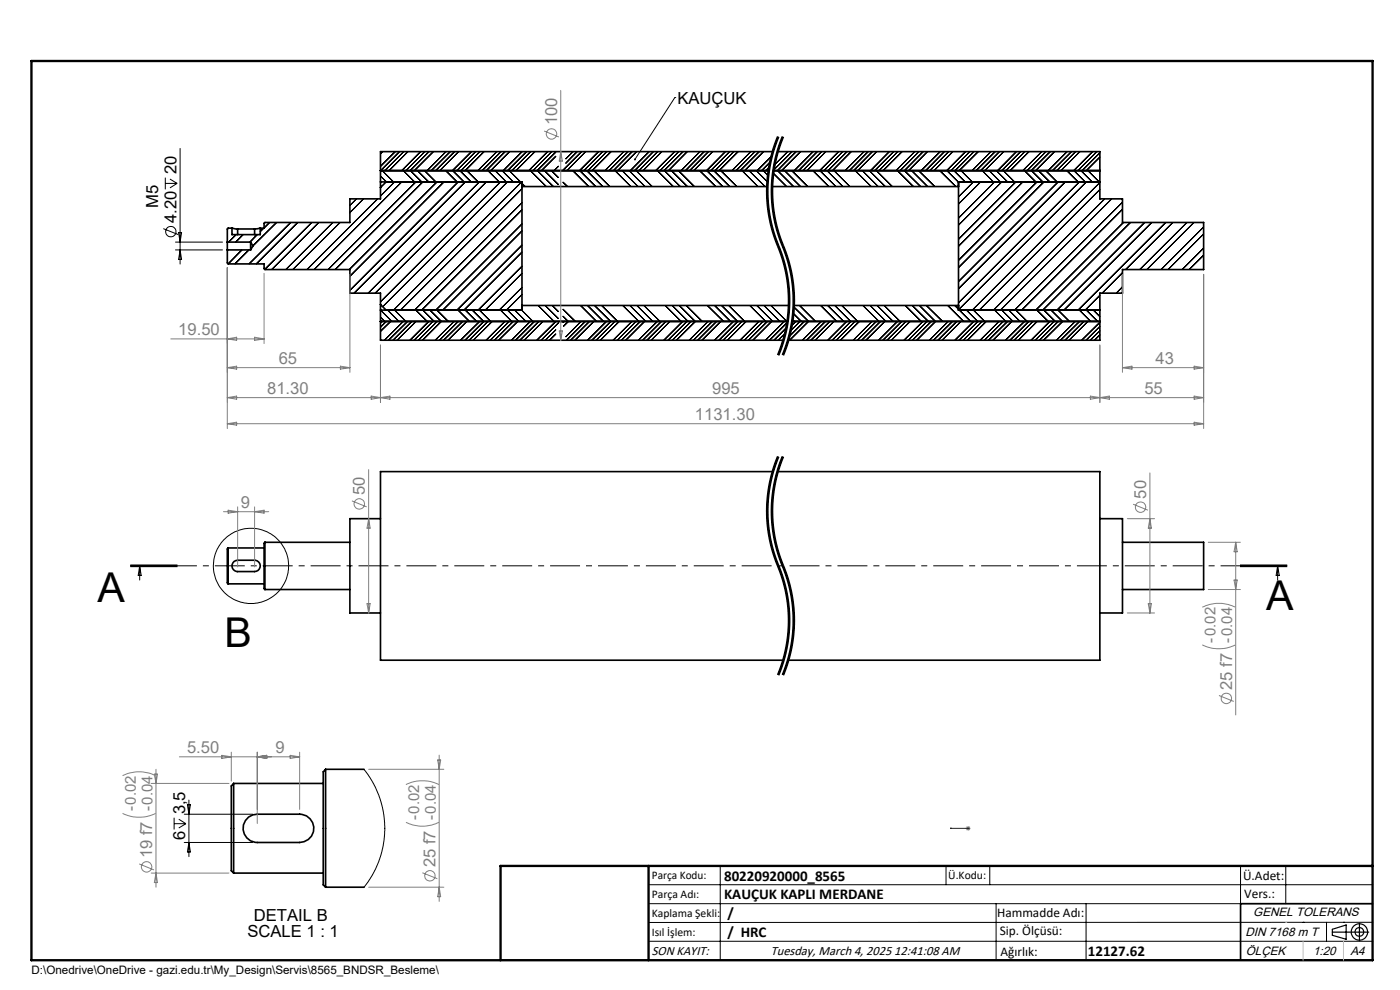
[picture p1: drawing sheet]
<svg xmlns="http://www.w3.org/2000/svg" width="297mm" height="210mm" viewBox="0 0 297 210" stroke-linecap="round" stroke-linejoin="round" font-family="sans-serif">
<g fill="none" stroke="#000" stroke-width=".35">
<path d="M80.7 38.6v1.2M80.7 36.2h82.4M80.7 38.6h30v27.2h-30M80.7 39.8v2.4h-6.5v5h-18l-.2 .2v1h-.8M81.9 38.6l-1.2 1.2M110.7 39.6h52.1M163.8 39.6h39.5M163.9 32.2h-83.2v6.4M164.1 36.2h69.2M165 32.2h68.3v10h4.8v5h17.2v10h-17.2v5h-4.8v10h-66.1M233.3 38.6h-30v27.2h30M48.2 51.4v1.6"/>
<path d="M48.2 53v2.8l.2 .2h7.6v1l.2 .2h18v5h6.5v2.4M48.2 53h5M48.2 51.4h5M49.2 48.4l1.2 .2M49.2 48.4v1.4h6v-1.4M49.2 48.4h-.8l-.2 .2v2.8M50.4 48.6h3.6M50.4 48.6v1.2M53.2 51.4v1.6M53.2 51.4l.5 .8-.5 .8M54 48.6v1.2M55.2 48.4l-1.2 .2"/>
<path d="M80.7 64.6v1.2M80.7 65.8v6.4h85.5M80.7 68.2h86.4M80.7 64.6l1.2 1.2M110.7 64.8h56.7M168.1 68.2h65.2M168.4 64.8h34.9M48.4 116.2v7.7M48.4 116.2l-.2 .2v7.2l.2 .3M48.4 116.2h7.6M49.7 119.1l.7-.3h3.6a1.2 1.2 0 0 1 1.2 1.2 1.2 1.2 0 0 1-1.2 1.2h-3.6a1.2 1.2 0 0 1-1.1-.8 1.2 1.2 0 0 1 .4-1.3zM56.2 115l-.2 .2v9.6l.2 .3"/>
<path d="M56.2 115v10.1M56.2 115h18M80.7 110h-6.5v20h6.5M163.9 100h-83.2v40h85.5M165 100h68.3v40h-66.1M233.3 110h4.8v20h-4.8M238.1 115h17.2v10.1h-17.2M48.4 123.9h7.6M56.2 125.1h18M49.6 166.2v19M49.6 166.2l-.5 .5v18l.5 .5M49.6 166.2h19"/>
<path d="M52.7 173.3l.9-.4 1-.2h9a3 3 0 0 1 3 3 3 3 0 0 1-3 3h-9a3 3 0 0 1-2.9-2 3 3 0 0 1 1-3.4zM69.1 163.2v25M69.1 163.2l-.5 .5v24l.5 .5M69.1 163.2h8.1M49.6 185.2h19M69.1 188.2h8.1M291.2 191.7h-28v12"/>
</g>
<g fill="none" stroke="#000" stroke-width=".21">
<path d="M35.1 37.7v2.5M35.1 38.9h2.5M36.1 38l1.5 .9M37.6 38.9l-1.5 1M38.2 31.5v24.5M80.7 37.4l1.3 1.2M81.1 36.2l2.4 2.4M81.1 32.2l-.4 .4M83.7 38.6l-3 3M83.9 32.2l-3.2 3.1M84.7 32.2l-3.9 4M85.2 38.6l-18.6 18.6"/>
<path d="M85.5 36.2l2.4 2.4M85.7 32.2l-4.1 4M86.5 32.2l-4 4M87.1 36.2l2.4 2.4M88.2 38.6l-18.6 18.6M88.5 36.2l2.4 2.4M89.2 32.2l-4 4M89.7 38.6l-18.6 18.6M90.1 36.2l2.4 2.4M90.1 32.2l-4 4M91 32.2l-4 4M91.9 32.2l-4 4"/>
<path d="M92.7 38.6l-18.6 18.6M94.2 38.6l-20 20M94.5 36.2l2.4 2.4M94.6 32.2l-4 4M95.5 32.2l-4 4M96 36.2l2.4 2.4M96.4 32.2l-4 4M97.2 38.6l-23 23M97.3 32.2l-4 4M97.5 36.2l2.4 2.4M98.7 38.6l-23.6 23.6M99 36.2l2.4 2.4"/>
<path d="M100 32.2l-4 4M100.9 32.2l-4 4M101.7 38.6l-23.6 23.6M101.8 32.2l-4 4M102.7 32.2l-4 4M103.2 38.6l-23.6 23.6M103.5 36.2l2.4 2.4M105 36.2l2.4 2.4M105.4 32.2l-4 4M106.2 38.6l-25.5 25.4M106.3 32.2l-4 4M106.5 36.2l2.4 2.4"/>
<path d="M107.2 32.2l-4 4M107.7 38.6l-26.5 26.4M108 36.2l2.4 2.4M108.1 32.2l-4 4M110.7 38.6l-27.2 27.2M110.7 38.9l.7 .7M110.8 32.2l-4 4M111.7 32.2l-4 4M112.5 36.2l3.4 3.4M112.6 32.2l-4 4M113.5 32.2l-4 4M115.5 36.2l3 2.9"/>
<path d="M116.2 32.2l-4 4M117 36.2l1.5 1.5M117.1 32.2l-4 4M117.9 32.3l-3.9 3.9 3.4 3.4M117.9 33.2l-3 3M118.5 36.2h.1M118.5 35.3l-1 .9M119.5 38.7l.9 .9M121.5 36.2l3.4 3.4M121.6 32.2l-1.5 1.5M122.4 32.2l-2.3 2.4M123 36.2l3.4 3.4"/>
<path d="M123.4 32.2l-3.9 3.9M124.2 32.2l-3.9 4M124.5 36.2l3.4 3.4M126 36.2l3.4 3.4M127 32.2l-4.1 4M127.8 32.2l-3.9 4M128.7 32.2l-4 4M129.6 32.2l-4 4M130.5 36.2l3.3 3.4M132 36.2l3.4 3.4M132.3 32.2l-4 4M133.2 32.2l-4 4"/>
<path d="M133.5 36.2l3.3 3.4M134.1 32.2l-4 4M134.9 36.2l3.5 3.4M135 32.2l-4 4M137.7 32.2l-4 4M138.6 32.2l-4 4M139.5 36.2l3.3 3.4M139.5 32.2l-4 4M140.4 32.2l-4 4M142.5 36.2l3.3 3.4M143.1 32.2l-4 4M143.2 20.7h.1"/>
<path d="M143.2 20.7l-8.5 13.1M143.9 36.2l3.4 3.4M144 32.2l-4 4M144.9 32.2l-4 4 3.4 3.4M145.8 32.2l-4 4M148.4 36.2l3.4 3.4M148.5 32.2l-4 4M149.4 32.2l-4 4M149.9 36.2l3.4 3.4M150.3 32.2l-4 4M151.2 32.2l-4 4M151.4 36.2l3.4 3.4"/>
<path d="M152.9 36.2l3.4 3.4M153.9 32.2l-4 4M154.8 32.2l-4 4M155.7 32.2l-4 4M156.6 32.2l-4 4M157.4 36.2l3.4 3.4M158.9 36.2l3.4 3.4M159.3 32.2l-4 4M160.2 32.2l-4 4M160.4 36.2l2.4 2.4M161.1 32.2l-4 4M161.9 36.2l1 1"/>
<path d="M162 32.2l-4 4M163.2 35.4l-.7 .8M163.4 34.4l-1.8 1.8M163.7 33.2l-3 3M164 36.7l2.9 2.9M164.9 28.9a30.3 30.3 0 0 0-1.6 18M165.1 29a30.6 30.6 0 0 0 .6 24.6 30.1 30.1 0 0 1-.6 21.7M165.3 29.1a29.9 29.9 0 0 0-1.8 17M165.9 28.9a30.3 30.3 0 0 0-1.6 18M166.1 29a30.6 30.6 0 0 0 .6 24.6 30.1 30.1 0 0 1-.6 21.7M166.3 29.1a29.9 29.9 0 0 0-1.8 17M166.4 36.2l3.4 3.4"/>
<path d="M167.1 32.2l-2.8 2.8M168 36.2l3.3 3.4M168 32.2l-3.9 3.9M168.9 32.2l-3.9 4 3.3 3.4M169.8 32.2l-4 4M172.4 36.2l3.4 3.4M172.5 32.2l-4 4M173.4 32.2l-4 4M174.3 32.2l-4 4M175.2 32.2l-4 4M175.4 36.2l3.4 3.4M176.9 36.2l3.4 3.4"/>
<path d="M177.9 32.2l-4 4 3.4 3.4M178.8 32.2l-4 4M179.7 32.2l-4 4M180.6 32.2l-4 4M181.4 36.2l3.4 3.4M182.9 36.2l3.4 3.4M183.3 32.2l-4 4M184.2 32.2l-4 4M184.4 36.2l3.4 3.4M185.1 32.2l-4 4M185.9 36.2l3.4 3.4M186 32.2l-4 4"/>
<path d="M188.7 32.2l-4 4M189.6 32.2l-4 4M190.4 36.2l3.4 3.4M190.5 32.2l-4 4M191.4 32.2l-4 4M193.4 36.2l3.4 3.4M194.1 32.2l-4 4M194.9 36.2l3.4 3.4M194.9 32.2l-3.9 4M195.9 32.2l-4 4 3.4 3.4M196.7 32.2l-3.9 4M199.4 36.2l3.4 3.4"/>
<path d="M199.5 32.2l-4.1 4M200.3 32.2l-3.9 4M201.3 32.2l-4.1 4M202.1 32.2l-3.9 4M202.4 36.2l2.4 2.4M203.5 38.6l-.2 .2M203.9 36.2l2.4 2.4M204.8 32.2l-3.9 4 2.4 2.5M205.7 32.2l-3.9 4M206.5 38.6l-3.2 3.2M206.6 32.2l-4 4M207.5 32.2l-4 4"/>
<path d="M208 38.6l-4.7 4.7M208.4 36.2l2.3 2.4M209.8 36.2l2.4 2.4M210.2 32.2l-4 4M211 38.6l-7.7 7.7M211.1 32.2l-4 4M211.3 36.2l2.4 2.4M212 32.2l-4 4M212.5 38.6l-9.2 9.2M212.8 36.2l2.4 2.4M212.9 32.2l-4 4M215.5 38.6l-12.2 12.2"/>
<path d="M215.6 32.2l-4 4M216.5 32.2l-4 4M217 38.6l-13.7 13.6M217.3 36.2l2.4 2.4M217.4 32.2l-4 4M218.3 32.2l-4 4M218.8 36.2l2.4 2.4M220 38.6l-16.7 16.6M220.3 36.2l2.4 2.4M221 32.2l-4 4M221.5 38.6l-18.2 18.2M221.8 36.2l2.4 2.4"/>
<path d="M221.9 32.2l-4 4M222.8 32.2l-4 4M223.7 32.2l-4 4M224.5 38.6l-21.2 21.1M226 38.6l-22.7 22.6M226.3 36.2l2.4 2.4M226.4 32.2l-4 4M227.3 32.2l-4 4M227.8 36.2l2.4 2.4M228.2 32.2l-4 4M229 38.6l-25.7 25.6M229.1 32.2l-4 4"/>
<path d="M229.3 36.2l2.4 2.4M230.5 38.6l-27.2 27.1M230.8 36.2l2.4 2.4M231.8 32.2l-4 4M232.7 32.2l-4 4M233.3 38.7l-27 27.1M233.3 36l-.1 .2M233.3 33.3l-2.8 2.9M233.3 32.4l-3.7 3.8M34.6 48.5l3.2 1.3M37.2 51.4h10M37.2 53h10"/>
<path d="M37.9 49.3h.6l-.3 2.1zM38.2 53l.3 2h-.6zM48.3 53l-.1 .2M48.5 48.4l-.3 .2M50.1 49.8l-1.6 1.6M51.3 53l-2.9 3M51.6 49.8l-1.6 1.6M52.8 53l-3 3M54.6 49.8l-1.6 1.6M56 48.4l-.8 .7M57.2 47.2l-1.2 1.2M58.7 47.2l-5 5"/>
<path d="M61.7 47.2l-8.9 8.8M63.1 47.2l-8.7 8.8M66.1 47.2l-9.9 9.9M67.6 47.2l-10 10M70.6 47.2l-10 10M72.1 47.2l-10 10M75.6 42.2l-1.4 1.4M77.1 42.2l-2.9 2.9M80.1 42.2l-15 15M110.7 43l-22.8 22.8M110.7 56.5l-9.3 9.3M110.7 47.5l-18.2 18.3"/>
<path d="M110.7 52l-13.8 13.8M110.7 40l-25.8 25.8M110.7 44.5l-21.2 21.3M110.7 49l-16.8 16.8M110.7 53.5l-12.3 12.3M110.7 58l-7.8 7.8M163.3 46.9a58.5 58.5 0 0 0 2.7 8.3M163.5 46.1l.9 3.8M164.3 46.9a58.5 58.5 0 0 0 2.7 8.3 29.9 29.9 0 0 1 1.1 6.2M164.4 49.9l.6 1.5M164.5 46.1l.9 3.8M165 51.4l.1 .3"/>
<path d="M165.1 51.7l.2 .4zM165.3 52.1a30.3 30.3 0 0 1 1.6 18M165.4 49.9l.6 1.5M166 51.4l.8 2.2M166 55.2a29.9 29.9 0 0 1 1.1 6.2M166.8 53.6a30.3 30.3 0 0 1 1.1 16.5M233.3 40.2l-25.5 25.6M234.4 42.2l-23.7 23.6M235.8 42.2l-23.6 23.6M238.1 42.9l-22.9 22.9M238.1 44.4l-21.4 21.4M238.1 57.8l-4.3 4.4"/>
<path d="M238.3 47.2l-18.6 18.6M239.8 47.2l-18.6 18.6M242.8 47.2l-18.6 18.6M244.3 47.2l-18.6 18.6M247.3 47.2l-18.6 18.6M248.8 47.2l-10 10M251.8 47.2l-10 10M253.3 47.2l-10 10M255.3 48.1l-9 9.1M255.3 52.6l-4.5 4.6M255.3 57.1v.1M255.3 49.6l-7.5 7.6"/>
<path d="M255.3 54.1l-3 3.1M80.7 67.3l.9 .9M80.8 65.8l2.3 2.4M81.1 68.2l-.4 .3M82 68.2l-1.3 1.2M82.2 65.8l2.4 2.4M82.9 68.2l-2.2 2.1M83.7 65.8l2.4 2.4M85.5 68.2l-3.9 4M86.5 68.2l-4.1 4M87.3 68.2l-3.9 4M88.2 65.8l2.4 2.4"/>
<path d="M88.3 68.2l-4.1 4M89.7 65.8l2.4 2.4M90.9 68.2l-3.9 4M91.2 65.8l2.4 2.4-4 4M91.8 68.2l-4 4M92.7 65.8l2.4 2.4M92.7 68.2l-3.9 4M96.3 68.2l-4 4M97.2 65.8l2.4 2.4M97.2 68.2l-4 4M98.1 68.2l-4 4M98.7 65.8l2.4 2.4"/>
<path d="M99 68.2l-4 4M100.2 65.8l2.4 2.4M101.7 65.8l2.4 2.4M101.7 68.2l-4 4M102.6 68.2l-4 4M103.5 68.2l-4 4M104.4 68.2l-4 4M106.2 65.8l2.4 2.4M107.1 68.2l-4 4M107.7 65.8l2.4 2.4M108 68.2l-4 4M108.9 68.2l-4 4"/>
<path d="M109.2 65.8l2.4 2.4M109.8 68.2l-4 4M110.7 65.8l2.4 2.4M110.7 61l-4.8 4.8M110.7 65.5l-.3 .3M110.7 62.5l-3.3 3.3M112.5 68.2l-4 4M113.4 68.2l-4 4M114.2 64.8l3.3 3.4M114.3 68.2l-4 4M115.2 68.2l-4 4M115.6 64.8l2.9 2.8"/>
<path d="M117.2 64.8l1.3 1.3M117.9 68.2l-4 4M117.9 70.9l-1.3 1.3M117.9 70l-2.2 2.2M118.5 68.5l-3.7 3.7M119.5 67.1l1 1.1M119.5 65.6l2.6 2.6M119.7 68.2l-.2 .2M120.6 68.2l-1 1M123.2 64.8l3.3 3.4M123.3 68.2l-3.2 3.2M124.2 68.2l-4 4"/>
<path d="M124.6 64.8l3.4 3.4M125.1 68.2l-4 4M126 68.2l-4 4M126.1 64.8l3.4 3.4-3.9 4M127.6 64.8l3.4 3.4M128.7 68.2l-4 4M130.5 68.2l-4 4M131.4 68.2l-4 4M132.1 64.8l3.4 3.4M133.6 64.8l3.4 3.4M134.1 68.2l-4 4M134.9 68.2l-3.9 4"/>
<path d="M135.1 64.8l3.4 3.4M135.9 68.2l-4.1 4M136.6 64.8l3.4 3.4M136.7 68.2l-3.9 4M139.5 68.2l-4.1 4M140.3 68.2l-4 4M141.1 64.8l3.4 3.4M141.3 68.2l-4.1 4M142.1 68.2l-4 4M142.6 64.8l3.4 3.4M144.1 64.8l3.4 3.4M144.8 68.2l-4 4"/>
<path d="M145.6 64.8l3.4 3.4M145.7 68.2l-4 4M146.6 68.2l-4 4M147.5 68.2l-4 4M150.1 64.8l3.4 3.4M150.2 68.2l-4 4M151.1 68.2l-4 4M151.6 64.8l3.4 3.4M152 68.2l-4 4M152.9 68.2l-4 4M153.1 64.8l3.4 3.4M154.6 64.8l3.4 3.4"/>
<path d="M155.6 68.2l-4 4M156.5 68.2l-4 4M157.4 68.2l-4 4M158.3 68.2l-4 4M159.1 64.8l3.4 3.4M160.5 64.8l3.5 3.4M161 68.2l-4 4M161.9 68.2l-4 4M162.1 64.8l3.4 3.4M162.8 68.2l-4 4M163.5 64.8l3.4 3.4M163.7 68.2l-4 4"/>
<path d="M165.5 73.8l-.6 1.5M166 72.3l-.5 1.5M166.4 68.2l-4 4M166.5 73.8l-.6 1.5M166.6 70.7l-1.5 1.5M166.7 69.2l-.7 3.1M166.8 73.9l-.5 1.5M166.8 69.5l-2.6 2.7M166.9 70.1l-.8 3.1-.8 2.2M167 68.4l-3.7 3.8M167.1 61.4a29.9 29.9 0 0 1-.4 7.8M167.7 69.2l-1.2 4.6"/>
<path d="M167.9 70.1l-1.1 3.8M168.1 67.8l.4 .4M168.1 61.4a29.9 29.9 0 0 1-.4 7.8M168.3 66.5l1.7 1.7M168.3 65l3.2 3.2-4 4M168.8 68.2l-.9 .9M169.6 64.8l3.4 3.4M169.7 68.2l-2 2M170.6 68.2l-3.2 3.2M174.1 64.8l3.4 3.4M174.2 68.2l-4 4M175.1 68.2l-4 4"/>
<path d="M175.6 64.8l3.4 3.4M176 68.2l-4 4M176.9 68.2l-4 4M177.1 64.8l3.4 3.4M178.6 64.8l3.4 3.4M179.6 68.2l-4 4M180.5 68.2l-4 4M181.4 68.2l-4 4M182.3 68.2l-4 4M183.1 64.8l3.4 3.4M184.6 64.8l3.4 3.4M185 68.2l-4 4"/>
<path d="M185.9 68.2l-4 4M186.1 64.8l3.4 3.4M186.8 68.2l-4 4M187.6 64.8l3.4 3.4M187.7 68.2l-4 4M190.4 68.2l-4 4M191.3 68.2l-4 4M192.1 64.8l3.3 3.4M192.2 68.2l-4 4M193.1 68.2l-4 4M193.5 64.8l3.5 3.4M195.1 64.8l3.3 3.4-3.9 4"/>
<path d="M195.8 68.2l-4 4M196.5 64.8l3.5 3.4M196.7 68.2l-4 4M197.6 68.2l-4 4M201 64.8l3.4 3.4M201.2 68.2l-4 4M202.1 68.2l-4.1 4M202.5 64.8l.8 .8M203 68.2l-4 4M203.5 65.8l2.4 2.4M203.9 68.2l-4.1 4M205 65.8l2.4 2.4"/>
<path d="M206.5 65.8l2.4 2.4M206.6 68.2l-4 4M207.5 68.2l-4.1 4M208.4 68.2l-4 4M209.2 68.2l-4 4M211 65.8l2.4 2.4M211.9 68.2l-4 4M212.5 65.8l2.4 2.4M212.8 68.2l-4 4M213.7 68.2l-4 4M214 65.8l2.4 2.4M214.6 68.2l-4 4"/>
<path d="M215.5 65.8l2.4 2.4M217.3 68.2l-4 4M218.2 68.2l-4 4M219.1 68.2l-4 4M220 65.8l2.4 2.4M220 68.2l-4 4M221.5 65.8l2.4 2.4M222.7 68.2l-4 4M223 65.8l2.4 2.4-4 4M223.6 68.2l-4 4M224.5 65.8l2.4 2.4M224.5 68.2l-4 4"/>
<path d="M228.1 68.2l-4 4M229 65.8l2.4 2.4M229 68.2l-4 4M229.9 68.2l-4 4M230.5 65.8l2.4 2.4M230.8 68.2l-4 4M232 65.8l1.3 1.4M233.3 65.6l-.1 .2M233.3 62.6l-3.1 3.2M233.3 68.4l-3.8 3.8M233.3 69.2l-2.9 3M233.3 70.2l-2 2"/>
<path d="M233.3 71l-1.1 1.2M238.1 60.8l-1.3 1.4M164.9 96.8a30.3 30.3 0 0 0-2.1 8.4M165.1 96.8a30.6 30.6 0 0 0 .6 24.7 30.1 30.1 0 0 1-.6 21.7M165.3 96.9l-.9 2.2-.8 3.1M165.9 96.8a30.3 30.3 0 0 0-2.1 8.4M166.1 96.8a30.6 30.6 0 0 0 .6 24.7 30.1 30.1 0 0 1-.6 21.7M166.3 96.9l-.9 2.2-.8 3.1M27.6 119.8h10M162.6 108.4l.2 4M162.6 107.6v.8M162.6 106.8v.8"/>
<path d="M162.7 106l-.1 .8M162.8 105.3l-.1 .7M162.8 112.4a37.7 37.7 0 0 0 2.9 9.9l.3 .8M162.9 108.4a29.9 29.9 0 0 0 2.2 11.2M163.6 108.4l.2 4M163.6 107.6v.8M163.6 102.2a29.9 29.9 0 0 0-.7 6.2M163.6 106.8v.8M163.7 106l-.1 .8M163.8 105.3l-.1 .7M163.8 112.4a37.7 37.7 0 0 0 2.9 9.9l.9 3.1M163.9 108.4a31.6 31.6 0 0 0 2.9 13"/>
<path d="M164.6 102.2a29.9 29.9 0 0 0-.7 6.2M165.1 119.6l.2 .4zM165.3 120a30.3 30.3 0 0 1 2 7.6M263.1 119.8h10M27.6 120.2h10zM27.6 120h10M29.6 120l.4 2.1h-.7zM29.6 120v3M166 123.1l.6 2.3M166.6 125.3a29.9 29.9 0 0 1 .6 6.3M166.6 137.9l-.6 2.3M166.8 121.4a30.3 30.3 0 0 1 1.5 6.2"/>
<path d="M167.2 131.6a29.9 29.9 0 0 1-.6 6.3M167.3 135.6l-.8 3.9-1.2 3.8M167.3 127.6l.3 3.2M167.6 125.3a29.9 29.9 0 0 1 .6 6.3M167.6 137.9l-.6 2.3-1.1 2.9M167.6 132.4l-.3 3.2M167.6 130.8v.8M167.6 131.6v.8M168.2 131.6a29.9 29.9 0 0 1-.6 6.3M168.3 135.6a30.3 30.3 0 0 1-1.5 6.2M168.3 127.6l.3 3.2M168.6 132.4l-.3 3.2"/>
<path d="M168.6 130.8v.8M168.6 131.6v.8M263.1 120h10M263.1 120.2h10M271 120v3M271 120l.4 2.1h-.7zM166 140.2l-1.1 2.9M166.8 141.8l-.5 1.5M36.9 173.5v2.5M36.9 174.7h2.5M37.9 173.8l1.5 .9M39.1 172.7h14.5"/>
<path d="M39.1 178.7h14.5M39.4 174.7l-1.5 .9M39.8 170.7h.6l-.3 2zM40.1 169.7v12M40.1 178.7l.3 2h-.6zM77.2 163.2l1.9 2.7 1.3 3 1 3.4 .2 2.9-.1 3.2-.9 3.7-1.5 3.3-1.9 2.8M137.6 187.7h153.6M137.6 191.7h153.6M137.6 199.7h153.6M152.8 183.7v20M200.7 183.7v4M210 183.7v4"/>
<path d="M211.3 191.7v12M230.4 191.7v12M263.2 183.7v20M272.8 183.7v8M276.4 195.6h.1M281.4 195.6v4.1M285 195.6h.1M291.2 195.6l-153.6 .1"/>
<circle cx="36.2" cy="49.1" r="1.1"/>
<circle cx="53.2" cy="120" r="8"/>
</g>
<g fill="none" stroke="#808080" stroke-width=".21">
<path d="M119 19.2v53M115.4 27.8l3.2 1.3M119 32.2l.3 2h-.7zM48.2 56.8v34.1M56 58v14.9M74.2 58.2v20.8M238.1 58.2v20.8M255.3 58.2v32.7M36.2 71.9h19.8M48.2 71.9l2-.4v.7zM48.2 78l2-.3v.6zM48.2 78h26"/>
<path d="M54 71.5l2 .4-2 .3zM72.2 77.7l2 .3-2 .3zM80.7 73.2v12.2M118.6 70.2h.7l-.3 2zM233.3 73.2v12.2M238.1 78h17.2M238.1 78l2-.3v.6zM253.3 77.7l2 .3-2 .3zM48.2 84.3h207.1M48.2 84.3l2-.3v.7zM48.2 89.9l2-.3v.6zM48.2 89.9h207.1"/>
<path d="M78.2 99.6v30.4M78.7 84l2 .3-2 .4zM80.7 84.3l2-.3v.7zM231.3 84l2 .3-2 .4zM233.3 84.3l2-.3v.7zM253.3 84l2 .3-2 .4zM253.3 89.6l2 .3-2 .3zM47.4 108.5h9.6M48.4 108.2l2 .3-2 .4zM50.4 107.5v12.8M54 107.5v12.8M54 108.5l2-.3v.7z"/>
<path d="M74.6 106.2l3.2 1.3M78.2 110l.3 2h-.6zM239.1 110h5.8M240.4 107l3.1 1.2M243.9 110l.4 2h-.7zM243.9 100.3v29.7M256.3 115h6.8M262.1 115v36.7M262.1 115l.4 2h-.7zM77.9 128h.6l-.3 2zM239.1 130h5.8M243.6 128h.7l-.4 2z"/>
<path d="M255.1 136.8a8 8 0 0 0 7 0M255.1 128.8a8 8 0 0 1 7 0M256.3 125.1h6.8M261.8 123h.7l-.4 2.1zM49.1 159.6v6.1M54.6 159.6v15.1M63.6 159.6v12.1M258.6 147.5l3.1 1.3M26 172.5a8 8 0 0 0 7 0M26 164.5a8 8 0 0 1 7 0M32.1 166.2h16.5M32.7 164.2h.7l-.3 2z"/>
<path d="M33.1 163.2v25M38.1 160.5h25.5M47.1 160.2l2 .3-2 .4zM54.6 160.5l2-.3v.7zM61.6 160.2l2 .3-2 .4zM78.2 163.2h16M86.1 174.4a8 8 0 0 0 7 0M86.1 166.4a8 8 0 0 1 7 0M92.9 161.2h.6l-.3 2zM93.2 160.2v31M204.9 175.7h1M205 175.4l.7 .7"/>
<path d="M205.4 175.2v1M205.7 175.4l-.7 .7M29.5 183.3l3.2 1.2M32.1 185.2h16.5M33.1 185.2l.3 2h-.7zM78.2 188.2h16M89.6 185.1l3.2 1.3M93.2 188.2l.3 2h-.6z"/>
<circle cx="117" cy="28.4" r="1.11"/>
<circle cx="76.2" cy="106.9" r="1.1"/>
<circle cx="242" cy="107.6" r="1.11"/>
<circle cx="260.2" cy="148.1" r="1.11"/>
<circle cx="31.1" cy="183.9" r="1.11"/>
<circle cx="91.2" cy="185.8" r="1.11"/>
</g>
<path d="M165.1 29a30.1 30.1 0 0 0 0 23.2M166.1 29a30.1 30.1 0 0 0 0 23.2M165.1 52.2a30.1 30.1 0 0 1 0 23.1M166.1 52.2a30.1 30.1 0 0 1 0 23.1M165.1 96.8a30.1 30.1 0 0 0 0 23.2M166.1 96.8a30.1 30.1 0 0 0 0 23.2M165.1 120a30.1 30.1 0 0 1 0 23.2M166.1 120a30.1 30.1 0 0 1 0 23.2" fill="none" stroke="#000" stroke-width=".21" stroke-dasharray="6.3 1.3 1.3 1.3" stroke-dashoffset="1.4" stroke-linecap="butt"/>
<g fill="none" stroke="#000" stroke-width=".25">
<path d="M282.6 197.7h7.8M282.6 197.1l3-.9v3l-3-.8zM288.4 195.8v3.8M106.2 203.7h185"/>
<circle cx="288.4" cy="197.7" r="1.74"/>
<circle cx="288.4" cy="197.7" r=".93"/>
</g>
<path d="M201.5 175.7h.4h-.4M201.5 175.7h3.9M205.3 175.7h.2zM205.4 175.7h.1" fill="none" stroke="#00f" stroke-width=".21"/>
<path d="M273.1 120h-245.5" fill="none" stroke="#000" stroke-width=".21" stroke-dasharray="6.3 1.3 1.3 1.3" stroke-dashoffset="2.4" stroke-linecap="butt"/>
<path d="M6.7 12.9h284.5v190.8h-284.5zM137.6 183.7v20M291.2 183.7h-185v20" fill="none" stroke="#000" stroke-width=".5"/>
<path d="M276.4 199.7v4M285 199.7v4" fill="none" stroke="#c0c0c0" stroke-width=".21"/>
<path d="M272.8 195.6h.1" fill="none" stroke="#c0c0c0" stroke-width=".25"/>
<path d="M134.5 33.7l.1-.1a.22 .22 0 0 1 .3 .1 .22 .22 0 0 1 0 .3 .22 .22 0 0 1-.3 0l.1-.2-.1 .2z" fill="#000"/>
<g fill="#00f">
<path d="M297.1 123.5v.4zM297.1 119.9v.2z"/>
<path d="M297.1 179.2v.4zM297.1 175.6v.2zM201.5 175.7h.4zM205.3 175.7h.2z"/>
<path d="M297.1 52.1v.2zM297.1 44.5v.4zM297.1 52.1v.2zM297.1 44.5v.4zM297.1 52.1v.2zM297.1 44.5v.4zM-.1 52.1v.2zM-.1 44.5v.4z"/>
</g>
<g font-size="8.7">
<text x="20.7" y="127.7">A</text>
<text x="268.6" y="129.3">A</text>
<text x="47.6" y="137.3">B</text>
</g>
<g font-size="3.5">
<text x="143.7" y="22">KAUÇUK</text>
<text x="37.4" y="37" transform="rotate(-90 37.4 37)">20</text>
<text x="33.5" y="44.1" transform="rotate(-90 33.5 44.1)">M5</text>
<text x="37.4" y="47.3" transform="rotate(-90 37.4 47.3)">4.20</text>
<text x="39.3" y="172.8" transform="rotate(-90 39.3 172.8)">3,5</text>
<text x="39.3" y="178.2" transform="rotate(-90 39.3 178.2)">6</text>
<text x="53.9" y="195.3">DETAIL B</text>
<text x="52.5" y="198.8">SCALE 1 : 1</text>
</g>
<g font-size="3.5" fill="#808080">
<text x="118.2" y="26.6" transform="rotate(-90 118.2 26.6)">100</text>
<text x="37.8" y="71.1">19.50</text>
<text x="59.1" y="77.2">65</text>
<text x="245.2" y="77.2">43</text>
<text x="56.7" y="83.5">81.30</text>
<text x="151.1" y="83.5">995</text>
<text x="242.8" y="83.5">55</text>
<text x="147.4" y="89.1">1131.30</text>
<text x="51.1" y="107.7">9</text>
<text x="77.4" y="105.1" transform="rotate(-90 77.4 105.1)">50</text>
<text x="243.2" y="105.8" transform="rotate(-90 243.2 105.8)">50</text>
<text x="261.4" y="146.3" transform="rotate(-90 261.4 146.3)">25 f7 -0.04</text>
<text x="39.7" y="159.7">5.50</text>
<text x="58.5" y="159.7">9</text>
<text x="32.3" y="182.1" transform="rotate(-90 32.3 182.1)">19 f7 -0.04</text>
<text x="92.4" y="184" transform="rotate(-90 92.4 184)">25 f7 -0.04</text>
</g>
<g font-size="3.2" fill="#808080">
<text x="257.9" y="136.4" transform="rotate(-90 257.9 136.4)">-0.02</text>
<text x="28.8" y="172.1" transform="rotate(-90 28.8 172.1)">-0.02</text>
<text x="88.9" y="174" transform="rotate(-90 88.9 174)">-0.02</text>
</g>
<g font-size="3.2">
<text x="153.6" y="190.8">KAUÇUK KAPLI MERDANE</text>
<text x="153.6" y="186.8">80220920000_8565</text>
<text x="154.3" y="194.8">/</text>
<text x="154.3" y="198.8">/ HRC</text>
<text x="230.8" y="202.8">12127.62</text>
</g>
<g font-size="2.8">
<text x="263.7" y="186.7">Ü.Adet:</text>
<text x="263.9" y="190.5">Vers.:</text>
<text x="211.5" y="194.5">Hammadde Adı:</text>
<text x="138.3" y="202.6">SON KAYIT:</text>
<text x="163.5" y="202.6">Tuesday, March 4, 2025 12:41:08 AM</text>
<text x="212.1" y="198.4">Sip. Ölçüsü:</text>
<text x="212.2" y="202.7">Ağırlık:</text>
</g>
<g font-size="2.6">
<text x="265.9" y="194.4">GENEL TOLERANS</text>
<text x="264.2" y="198.5">DIN 7168 m T</text>
<text x="264.3" y="202.6">ÖLÇEK</text>
<text x="278.5" y="202.6">1:20</text>
<text x="286.5" y="202.6">A4</text>
</g>
<g font-size="2.5">
<text x="138.3" y="186.4">Parça Kodu:</text>
<text x="138.3" y="190.5">Parça Adı:</text>
<text x="201.2" y="186.5">Ü.Kodu:</text>
<text x="138.3" y="194.5">Kaplama Şekli:</text>
<text x="138.3" y="198.6">Isıl İşlem:</text>
<text x="6.7" y="206.7">D:\Onedrive\OneDrive - gazi.edu.tr\My_Design\Servis\8565_BNDSR_Besleme\</text>
</g>
</svg>
